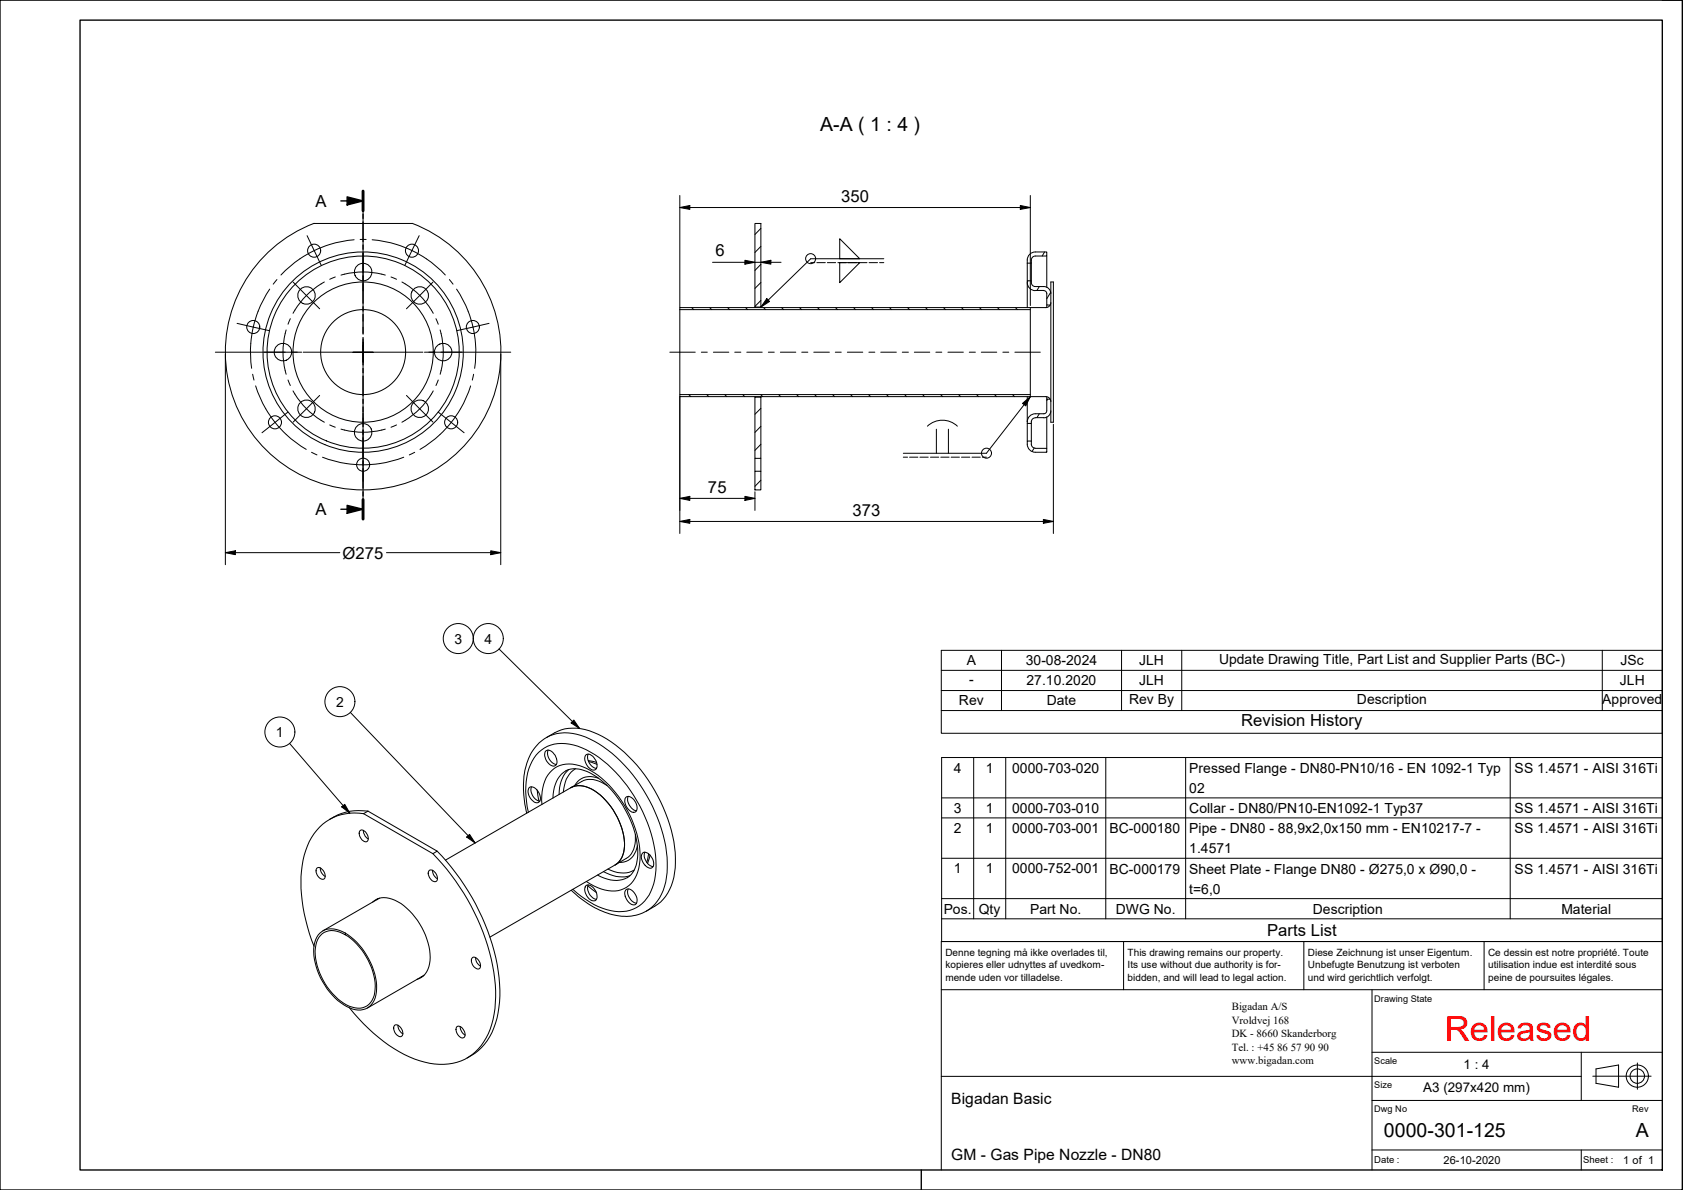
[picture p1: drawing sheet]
<svg xmlns="http://www.w3.org/2000/svg" width="420mm" height="297mm" viewBox="0 0 420 297" stroke-linecap="round" stroke-linejoin="round" font-family="sans-serif">
<!-- layer: Hatch -->
<g fill="none" stroke="#000" stroke-width=".25">
<path d="M189.9 57l-1.4 1.5M172.7 76.8l.5 .5M177.2 76.8l.5 .5M181.7 76.8l.5 .5M186.1 76.8l.5 .5M189.9 75l-1.4 1.5M189.9 70.5l-1.4 1.5M189.9 66l-1.4 1.5M189.9 61.5l-1.4 1.5M190.6 76.8l.5 .5M195.1 76.8l.5 .5M199.6 76.8l.5 .5"/>
<path d="M204.1 76.8l.5 .5M208.6 76.8l.5 .5M213.1 76.8l.5 .5M217.6 76.8l.5 .5M222.1 76.8l.4 .5M226.6 76.8l.5 .5M231.1 76.8l.5 .5M235.5 76.8l.6 .5M240 76.8l.5 .5M244.5 76.8l.5 .5M249 76.8l.5 .5M253.5 76.8l.5 .5"/>
<path d="M256.6 70.1l-.1 .2M259.5 71.5l-.6 1M260.8 62.9l-.6 1M262.3 73l-1 1.6M172 98.5l.5 .5M176.4 98.5l.6 .5M180.9 98.5l.5 .5M185.4 98.5l.5 .5M189.9 98.5l.5 .5M194.4 98.5l.5 .5M198.9 98.5l.5 .5M203.4 98.5l.5 .5"/>
<path d="M207.9 98.5l.5 .5M212.3 98.5l.6 .5M216.8 98.5l.5 .5M221.3 98.5l.5 .5M225.8 98.5l.5 .5M230.3 98.5l.5 .5M234.8 98.5l.5 .5M239.3 98.5l.5 .5M243.8 98.5l.5 .5M248.3 98.5l.5 .5M252.8 98.5l.5 .5M261.5 99.6l-.2 .4"/>
<path d="M189.9 119.9l-1.4 1.5M189.9 110.9l-1.4 1.5M189.9 106.4l-1.4 1.5M189.9 101.9l-1.4 1.5M258.2 111.8l-.6 .9M259.5 103.3l-.6 1M261.3 112.7l-.1 .2"/>
</g>
<!-- layer: Visible -->
<g fill="none" stroke="#000" stroke-width=".25">
<path d="M78.4 55.8h24.5M78.4 55.7a34.4 34.4 0 0 0-15.2 52.9 34.4 34.4 0 0 0 54.9 0 34.4 34.4 0 0 0-15.2-52.9M188.5 55.8h1.4v20.9h-1.4zM169.7 77.3h87.5M169.7 77.3v21.2M188.5 76.7v.1M189.9 76.7v.1M256.5 70.5v-.4h1a1.12 1.12 0 0 0 1 1.4M256.5 70.5v6.3M256.5 70.5a2.01 2.01 0 0 0 2 2M257.2 76.8h-87.5v.5M257.2 76.8v22.2"/>
<path d="M257.2 76.8h3.9M257.5 65.7v4.4M258.5 63.9a1 1 0 0 0-1 1v.8h-1M258.5 62.9a2.01 2.01 0 0 0-2 2v5.2M258.5 62.9h2.8v1h-2.8M258.5 71.5h2.1M258.5 72.5h2.1M260.6 71.5a1.76 1.76 0 0 1 1.7 1.8M260.6 72.5a.74 .74 0 0 1 .7 .8v2.8h.9M261.3 63.9v7.8M261.3 76.1v.7M262.3 75.5a1.25 1.25 0 0 1-1.2 1.3"/>
<path d="M262.3 70.4h.7v35h-.7zM188.5 99.1h1.4v15.3h-1.4zM188.5 99v.1M189.9 99v.1M256.5 99v6.3M257.2 98.5h-87.5v.5h87.5M257.2 99h3.9M261.1 99a1.25 1.25 0 0 1 1.2 1.3M261.3 99v.6M262.2 99.6h-.9v2.9a.74 .74 0 0 1-.7 .8M188.5 117.6h1.4v4.7h-1.4zM188.5 114.4v3.2"/>
<path d="M189.9 114.4v3.2M256.5 105.7v4.4M257.5 110.1h-1a2.2 2.2 0 0 0 2 2.8M257.5 105.7v5.2a.99 .99 0 0 0 1 1M258.5 103.3a2.01 2.01 0 0 0-2 2M258.5 104.3a1.08 1.08 0 0 0-1 1.4h-1v-.4M258.5 111.9h2.8v1h-2.8M258.5 103.3h2.1M258.5 104.3h2.1M261.3 104.1v7.8M262.3 102.5a1.76 1.76 0 0 1-1.7 1.8M132 196.8a1.44 1.44 0 0 1 2.2 .6 2.16 2.16 0 0 1 .3 2.8 1.77 1.77 0 0 1-2.3-1.2l-.4-1.3z"/>
<path d="M132.7 196.4a2.91 2.91 0 0 0 2 3.6M134.1 197.3l.4 2.7M136.3 187.4a1.79 1.79 0 0 1 2.3 1.1 1.85 1.85 0 0 1-.1 2.7 2.64 2.64 0 0 1-2.5-2.9zM136.8 187.2a2.93 2.93 0 0 0 2.1 3.6M141.2 192.4a6.8 6.8 0 0 1 6.7 .9 25.2 25.2 0 0 1 11.3 20.1 6.7 6.7 0 0 1-2.6 5.7M142.5 196.6a6.2 6.2 0 0 1 6.6 1.3 17.1 17.1 0 0 1 6.7 14.1l-.6 2.1-.7 1-.9 .8M142.5 196.6l-31.3 18.1M145.2 195.1l-2.7 1.5M146.2 188.5a1.56 1.56 0 0 1 2.3 1 1.97 1.97 0 0 1 .1 2.6 2.27 2.27 0 0 1-2.5-1.9l-.1-.8zM146.9 188.2a2.84 2.84 0 0 0 2 3.6M146.9 189.9l2 .4M149.4 194.3a4.5 4.5 0 0 0-5.9 1.7"/>
<path d="M156.2 199.1a1.51 1.51 0 0 1 2.3 .8 1.92 1.92 0 0 1-.1 2.9 2.82 2.82 0 0 1-2.4-3.1zM156.8 198.8a2.93 2.93 0 0 0 2.1 3.6M79.2 216.6a1.68 1.68 0 0 1 2 1.7 .84 .84 0 0 1-.5 1.2 .84 .84 0 0 1-1.1-.5 1.8 1.8 0 0 1-.4-2.4zM80 216.6l.2 1.1 1 1.1M89.8 207.5a1.18 1.18 0 0 1 1.9 .8l.2 .7a.76 .76 0 0 1-.2 1 .76 .76 0 0 1-1-.1 2.14 2.14 0 0 1-.9-2.4zM90.7 207.3l.4 1.4 .8 .7M90.8 203.1a12.6 12.6 0 0 0-14.5 9.2 33 33 0 0 0 .5 19l1.6 4.9M91.9 202.5a13.4 13.4 0 0 0-9.6 2M91.9 202.5l17.2 10-1 .6-17.3-10M91.9 202.5l-1.1 .6M107.2 217.2a1.68 1.68 0 0 1 2 1.7 .84 .84 0 0 1-.4 1.2 .84 .84 0 0 1-1.1-.5 1.8 1.8 0 0 1-.5-2.4zM108 217.2l.2 1.1 1 1.1"/>
<path d="M108.1 213.1a54.6 54.6 0 0 1 15.6 34.2 21.5 21.5 0 0 1-3.6 13.7 12.8 12.8 0 0 1-14.1 4.1 34.6 34.6 0 0 1-16.4-10.8l-2.4-2.7M109.1 212.5a56.2 56.2 0 0 1 15.5 31.5 23.7 23.7 0 0 1-3 15.8l-.7 .9a13.2 13.2 0 0 1-4.3 3.4M131.5 203a21.3 21.3 0 0 1 1.3-15.3 10.8 10.8 0 0 1 3.6-3.6 11.8 11.8 0 0 1 12.9-.8 37.1 37.1 0 0 1 17.4 21.1 25.4 25.4 0 0 1 .9 16.7 11.2 11.2 0 0 1-6.7 6.6 12.9 12.9 0 0 1-11.8-.8l-2.4-1.4-2.4-1.7-1.7-1.6M153.6 215.9l-31.3 18M156.3 214.3l-2.7 1.6M159.1 211.1a4.5 4.5 0 0 1-4.5 4.2M160.5 212.9a1.85 1.85 0 0 1 2.3 1.3 1.73 1.73 0 0 1-.2 2.5 2.76 2.76 0 0 1-2.3-3.6zM161 212.7a2.95 2.95 0 0 0 2 3.6M162.3 213.4l-.6 2.1M79.8 232.9a5.1 5.1 0 0 1 6.4 0 17.2 17.2 0 0 1 7.8 14.7 4.4 4.4 0 0 1-6.7 4 16.7 16.7 0 0 1-8.9-13.1 6.9 6.9 0 0 1 1.4-5.6zM80.4 233.1a4.8 4.8 0 0 1 5.8 .2 16.4 16.4 0 0 1 7.4 13.6 4.3 4.3 0 0 1-5.6 4.5 14.6 14.6 0 0 1-8.2-8.5 10.2 10.2 0 0 1-.2-8.9zM93 225.2a5.1 5.1 0 0 1 6.4-.1 17.2 17.2 0 0 1 8 14.7 4.9 4.9 0 0 1-3.3 4.7"/>
<path d="M94.4 224.3l-.3 .3M94.7 224.2l-14.1 8.2M117.9 239a1.68 1.68 0 0 1 2 1.7 .76 .76 0 0 1-.2 1.1 .76 .76 0 0 1-1-.2 2.01 2.01 0 0 1-.8-2.6zM118.7 239l.3 1.1 1 1.1M146.2 221.1a1.63 1.63 0 0 1 2.3 1 2.03 2.03 0 0 1 .1 2.7 2.59 2.59 0 0 1-2.6-2.8zM146.7 221.1l2.2 1.7M146.9 220.9a2.86 2.86 0 0 0 2 3.6M156.3 222.1a1.74 1.74 0 0 1 2.3 1.1 1.94 1.94 0 0 1-.1 2.6 2.7 2.7 0 0 1-2.5-2.8zM156.8 221.9a2.91 2.91 0 0 0 2.1 3.6M98.6 255.9a1.93 1.93 0 0 1 1.9 2.4v.2a1.21 1.21 0 0 1-1.9-.8l-.3-.8v-.6zM99.4 255.9l.2 1 1 1.1M105.6 243.7l-.4 .1"/>
<path d="M105.9 243.4l-14.2 8.2M114.1 256.2a1.87 1.87 0 0 1 2 2.4l-.3 .4a1.67 1.67 0 0 1-1.9-1.7v-.6zM114.9 256.2l.1 .7 .3 .7 .8 .8"/>
<circle cx="76.5" cy="73.8" r="2.18"/>
<circle cx="78.4" cy="62.6" r="1.63"/>
<circle cx="90.7" cy="67.9" r="2.18"/>
<circle cx="102.8" cy="62.6" r="1.63"/>
<circle cx="104.8" cy="73.8" r="2.18"/>
<circle cx="63.2" cy="81.6" r="1.63"/>
<circle cx="70.6" cy="87.9" r="2.18"/>
<circle cx="90.7" cy="87.9" r="17.5"/>
<circle cx="90.7" cy="87.9" r="10.6"/>
<circle cx="90.7" cy="87.9" r="24"/>
<circle cx="90.7" cy="87.9" r="25"/>
<circle cx="110.6" cy="87.9" r="2.18"/>
<circle cx="118" cy="81.6" r="1.63"/>
<circle cx="68.6" cy="105.4" r="1.63"/>
<circle cx="76.5" cy="102" r="2.18"/>
<circle cx="90.7" cy="107.9" r="2.18"/>
<circle cx="90.7" cy="116" r="1.63"/>
<circle cx="104.8" cy="102" r="2.18"/>
<circle cx="112.6" cy="105.4" r="1.63"/>
</g>
<!-- layer: Visible Narrow -->
<g fill="none" stroke="#000" stroke-width=".25">
<path d="M136.4 184.1a12.1 12.1 0 0 1 12 .9 38.4 38.4 0 0 1 16.7 22 24.6 24.6 0 0 1 .5 15.3l-.9 1.8a9.2 9.2 0 0 1-3.3 3.3M141.2 192.4a7.6 7.6 0 0 0-3.2 6.8M142 192.1a7.9 7.9 0 0 0-2.4 6.2M143.7 191.9a7 7 0 0 0-3.1 5.8M145.2 195.1a5.9 5.9 0 0 1 6.4 1M146.9 190.1l2.2 .7M131.9 202.8a17.9 17.9 0 0 1 1.4-13.6 8.6 8.6 0 0 1 9.9-3.2 24.8 24.8 0 0 1 12.4 9 34.6 34.6 0 0 1 8.1 22.3 11.1 11.1 0 0 1-4.8 9.3 10.5 10.5 0 0 1-9.5-.3l-3.2-1.8-3.2-2.5M135.3 200.8a9.8 9.8 0 0 1 3.1-9 7.9 7.9 0 0 1 8.1 0 25.9 25.9 0 0 1 11.7 13.8 17.6 17.6 0 0 1 .7 12.8 6.6 6.6 0 0 1-8.8 3.5l-1.8-.8-1.9-1.1M149.2 218.4a7.7 7.7 0 0 0 7.4 .7M150.7 217.6a8.4 8.4 0 0 0 6.6 1M151.8 216.9a7 7 0 0 0 6.5 .3M158.6 208.3a5.9 5.9 0 0 1-2.3 6"/>
<path d="M161.9 213.1l-.4 2.2"/>
</g>
<!-- layer: Symbol -->
<g fill="none" stroke="#000" stroke-width=".25">
<path d="M209.6 59.6l5 5h-5zM191.4 74.5l.7 .8-2.2 1.4zM202.4 65.6h1M203.9 65.6h2.1M206.5 65.6h2.1M209.2 65.6h2M209.6 65.6h5l-5 5zM211.8 65.6h2M214.4 65.6h2.1M217 65.6h2.1M219.6 65.6h1M220.6 64.6h-18.2l-12.5 12.1"/>
<path d="M257.2 99l-10.9 14.1h-20.8M225.5 114.1h1.1M227.1 114.1h2.1M229.7 114.1h2M231.5 106.4a5.4 5.4 0 0 1 7.5 0M232.3 114.1h2.1M233.8 107.1v6M234.9 114.1h2M236.8 107.1v6M237.4 114.1h2.1M240 114.1h2.1M242.7 114.1h2"/>
<path d="M245.2 114.1h1.1M255.3 100.7l1.9-1.7-1.1 2.3zM87.5 177.8l31.1 32.6M124.6 162l20.1 19.8M143.3 179.7l1.4 2.1-2.1-1.3zM235 177.4v5.6h180v-5.6M235 172.4v5h180M235 167.3h180M250 162.3v15.1M280 162.3v15.1M295 162.3v15.1M400 162.3v15.1"/>
<path d="M415 172.4h-180v-10.1h180v15.1M72.3 185.6l15 17.4M235.1 199.2h179.9M243.1 189.1v40.2M251.1 189.1v40.2M276.1 189.1v40.2M296 189.1v40.2M377 189.1v40.2M85.3 201.4l.8-.6 1.2 2.2zM116.5 208.9l.7-.6 1.4 2.1zM235.1 204.2h179.9M235.1 214.2h179.9"/>
<path d="M235.1 224.3h179.9v-35.2h-179.9v40.2M235.1 229.3v5.7h179.9v-5.7M415 224.3v5h-179.9"/>
<circle cx="202.4" cy="64.6" r="1.25"/>
<circle cx="246.3" cy="113.1" r="1.25"/>
<circle cx="114.4" cy="159.4" r="3.7"/>
<circle cx="121.9" cy="159.4" r="3.7"/>
<circle cx="84.9" cy="175.1" r="3.7"/>
<circle cx="69.9" cy="182.7" r="3.7"/>
</g>
<!-- layer: Section Line -->
<g fill="none" stroke="#000" stroke-width=".34">
<path d="M85.1 50.2h5.5M86.7 49.1l3.9 1.1-3.9 1zM90.6 47.7v4.9M90.6 53.5v1M90.6 55.4v4.9M90.6 61.2v1M90.6 63.1v4.9M90.6 68.9v1M90.6 70.8v4.9M90.6 76.6v1M90.6 78.5v4.9M90.6 84.3v1"/>
<path d="M90.6 86.2v4.9M90.6 92v1M90.6 93.9v4.9M90.6 99.7v1M90.6 101.6v4.9M90.6 107.3v1.1M90.6 109.3v4.9M90.6 115v1.1M90.6 117v4.9M85.1 127.1h5.5M86.7 126.1l3.9 1-3.9 1zM90.6 122.8v1"/>
<path d="M90.6 124.7v4.9"/>
</g>
<path d="M90.6 47.7v4.9M90.6 124.7v4.9" fill="none" stroke="#000" stroke-width=".72"/>
<path d="M86.7 49.1l3.9 1.1-3.9 1zM86.7 126.1l3.9 1-3.9 1z" fill="#000"/>
<!-- layer: Border -->
<path d="M0 0h420v297h-420zM20 5h395v287h-395zM415 0h5M230 292v5" fill="none" stroke="#000" stroke-width=".34"/>
<!-- layer: Title -->
<g fill="none" stroke="#000" stroke-width=".25">
<path d="M280.5 235v12M325.5 235v12M370.5 235v12M415 235h-180v57M235 247h180M342.5 247v45M235 268.7h159.8M342.5 274.7h72.5M342.5 262.7h72.5M394.8 262.7v12M397.6 268.6h14.6M398.4 266.8l5.7-1v5.6l-5.7-1z"/>
<path d="M408.8 265.3v6.6M342.5 287h72.5M394.8 287v5"/>
<circle cx="408.7" cy="268.6" r="2.77"/>
<circle cx="408.7" cy="268.6" r="1.8"/>
</g>
<!-- layer: Symbol -->
<path d="M191.4 74.5l.7 .8-2.2 1.4zM255.3 100.7l1.9-1.7-1.1 2.3zM143.3 179.7l1.4 2.1-2.1-1.3zM85.3 201.4l.8-.6 1.2 2.2zM116.5 208.9l.7-.6 1.4 2.1z" fill="#000"/>
<!-- layer: Center Mark -->
<g fill="none" stroke="#000" stroke-width=".25">
<path d="M76.7 58.8l3.5 7.5M90.6 49.6v30.6M104.6 58.8l-3.6 7.5M73.2 70.4l6.6 6.7M90.6 63.2v9.4M108.1 70.4l-6.6 6.7M53.8 87.9h17.4M59.2 80.7l8 1.8M66 87.9h9.3M72.7 87.9h1.5M75.7 87.9h14.9h-2.5M79.8 98.7l-6.6 6.7"/>
<path d="M90.6 84.7v3.2v-2.5M90.6 90.4v-2.5v14.9M90.6 81.7v1.5M93.1 87.9h-2.5h15M101.5 98.7l6.6 6.7M106 87.9h9.3M107.1 87.9h1.5M110.1 87.9h17.4M122.1 80.7l-8.1 1.8M71.9 102.9l-6.5 5.1M90.6 111.9v8.2M90.6 103.2v9.4"/>
<path d="M90.6 104.3v1.5M90.6 107.3v17.5M109.4 102.9l6.5 5.1"/>
</g>
<!-- layer: Centerline -->
<g fill="none" stroke="#000" stroke-width=".25">
<path d="M88.4 59.9a28.1 28.1 0 0 0-18.3 8.8M89.9 59.8h1.5M92.9 59.9a28.1 28.1 0 0 1 18.3 8.8M67.3 72.2a28.1 28.1 0 0 0-4.5 19.7M69.1 69.8l-.9 1.1M72.5 79.5l-.6 1.4M73.6 77.4l-.4 .8M81 70.4a20 20 0 0 0-7.4 7M83.7 69.1l-1.4 .6M85.1 68.7a20 20 0 0 1 11.1 0M97.6 69.1l1.4 .6M100.3 70.4a20 20 0 0 1 7.9 7.8"/>
<path d="M108.8 79.5l.6 1.4M112.2 69.8l.9 1.1M114 72.2a28.1 28.1 0 0 1 4.5 19.7M63.1 93.4l.3 1.5M63.8 96.3a28.1 28.1 0 0 0 12.7 15.9M71.4 82.4a20 20 0 0 0 0 11M71.9 94.8l.6 1.4M73.2 97.6a20 20 0 0 0 7.8 7.8M108.2 97.6a20 20 0 0 1-7.9 7.8M109.4 94.8l-.6 1.4M109.9 82.4a20 20 0 0 1 0 11M117.5 96.3a28.1 28.1 0 0 1-12.7 15.9"/>
<path d="M118.2 93.4l-.3 1.5M167.2 87.9h6.4M175.1 87.9h1.5M178.1 87.9h3.8M183.4 87.9h1.6M186.4 87.9h3.9M191.8 87.9h1.5M194.8 87.9h3.9M200.2 87.9h1.5M203.2 87.9h3.9M208.5 87.9h1.5M211.5 87.9h3.9"/>
<path d="M216.9 87.9h1.5M219.9 87.9h3.9M225.3 87.9h1.5M228.3 87.9h3.8M233.6 87.9h1.5M236.6 87.9h3.9M242 87.9h1.5M245 87.9h3.8M250.4 87.9h1.4M253.4 87.9h6.3M77.8 112.9l1.3 .7M80.5 114.1a28.1 28.1 0 0 0 20.3 0"/>
<path d="M82.3 106.1l1.4 .5M85.1 107.1a20 20 0 0 0 11.1 0M99 106.1l-1.4 .5M103.5 112.9l-1.3 .7"/>
</g>
<!-- layer: Dimension -->
<g fill="none" stroke="#000" stroke-width=".25">
<path d="M169.7 51.8l2.5-.5v1zM169.7 48.8v28M169.7 51.8h87.5M254.7 51.3l2.5 .5-2.5 .5zM257.2 48.8v27.5M177.9 65.5h17.1M186 65l2.5 .5-2.5 .4zM189.9 65.5l2.5-.5v.9zM56.3 88.4v52.6M125 88.4v52.6M169.7 99v34.2M263 105.9v27.3"/>
<path d="M56.3 138l2.5-.5v1zM56.3 138h28.5M96.5 138h28.5M122.5 137.5l2.5 .5-2.5 .5zM169.7 124.4l2.5-.5v1zM169.7 130.2l2.5-.5v.9zM169.7 124.4h18.8M169.7 130.2h93.3M186 123.9l2.5 .5-2.5 .5zM188.5 122.8v4.6M260.5 129.7l2.5 .5-2.5 .4z"/>
</g>
<path d="M169.7 51.8l2.5-.5v1zM254.7 51.3l2.5 .5-2.5 .5zM186 65l2.5 .5-2.5 .4zM189.9 65.5l2.5-.5v.9zM56.3 138l2.5-.5v1zM122.5 137.5l2.5 .5-2.5 .5zM169.7 124.4l2.5-.5v1zM169.7 130.2l2.5-.5v.9zM186 123.9l2.5 .5-2.5 .5zM260.5 129.7l2.5 .5-2.5 .4z" fill="#000"/>
<text font-size="8.6" fill="#f00" x="360.7" y="259.7">Released</text>
<g font-size="4.9">
<text x="204.7" y="32.7">A-A ( 1 : 4 )</text>
<text x="345.5" y="283.7">0000-301-125</text>
<text x="408.3" y="283.8">A</text>
</g>
<g font-size="4.1">
<text x="78.8" y="51.6">A</text>
<text x="210" y="50.3">350</text>
<text x="178.6" y="64">6</text>
<text x="176.7" y="123">75</text>
<text x="78.8" y="128.6">A</text>
<text x="212.9" y="128.7">373</text>
<text x="85.5" y="139.5">Ø275</text>
<text x="309.9" y="181.3">Revision History</text>
<text x="316.3" y="233.7">Parts List</text>
</g>
<g font-size="3.9">
<text x="237.5" y="275.5">Bigadan Basic</text>
<text x="237.5" y="289.5">GM - Gas Pipe Nozzle - DN80</text>
</g>
<g font-size="3.5">
<text x="113.5" y="160.6">3</text>
<text x="120.9" y="160.6">4</text>
<text x="241.3" y="166.1">A</text>
<text x="256.1" y="166.1">30-08-2024</text>
<text x="284.4" y="166.1">JLH</text>
<text x="304.3" y="165.7">Update Drawing Title, Part List and Supplier Parts (BC-)</text>
<text x="404.6" y="166.1">JSc</text>
<text x="241.9" y="170.8">-</text>
<text x="256.2" y="171.1">27.10.2020</text>
<text x="284.4" y="171.1">JLH</text>
<text x="404.4" y="171.1">JLH</text>
<text x="83.9" y="176.4">2</text>
<text x="239.4" y="176.1">Rev</text>
<text x="261.3" y="176.1">Date</text>
<text x="281.9" y="175.8">Rev By</text>
<text x="338.8" y="175.8">Description</text>
<text x="400" y="175.8">Approved</text>
<text x="68.9" y="184">1</text>
<text x="238.1" y="192.9">4</text>
<text x="246.1" y="192.9">1</text>
<text x="252.7" y="192.9">0000-703-020</text>
<text x="296.9" y="192.9">Pressed Flange - DN80-PN10/16 - EN 1092-1 Typ</text>
<text x="296.9" y="197.9">02</text>
<text x="378.1" y="192.9">SS 1.4571 - AISI 316Ti</text>
<text x="238.1" y="202.9">3</text>
<text x="246.1" y="202.9">1</text>
<text x="252.7" y="202.9">0000-703-010</text>
<text x="296.9" y="202.9">Collar - DN80/PN10-EN1092-1 Typ37</text>
<text x="378.1" y="202.9">SS 1.4571 - AISI 316Ti</text>
<text x="238.1" y="208">2</text>
<text x="246.1" y="208">1</text>
<text x="252.7" y="208">0000-703-001</text>
<text x="277" y="208">BC-000180</text>
<text x="296.9" y="208">Pipe - DN80 - 88,9x2,0x150 mm - EN10217-7 -</text>
<text x="378.1" y="208">SS 1.4571 - AISI 316Ti</text>
<text x="296.9" y="213">1.4571</text>
<text x="238.1" y="218">1</text>
<text x="246.1" y="218">1</text>
<text x="252.7" y="218">0000-752-001</text>
<text x="277" y="218">BC-000179</text>
<text x="296.9" y="218">Sheet Plate - Flange DN80 - Ø275,0 x Ø90,0 -</text>
<text x="378.1" y="218">SS 1.4571 - AISI 316Ti</text>
<text x="296.9" y="223.1">t=6,0</text>
<text x="235.6" y="228.1">Pos.</text>
<text x="244.3" y="228.1">Qty</text>
<text x="257.2" y="228.1">Part No.</text>
<text x="278.6" y="228.1">DWG No.</text>
<text x="327.8" y="228.1">Description</text>
<text x="389.8" y="228.1">Material</text>
</g>
<g font-size="3.3">
<text x="365.4" y="266.9">1 : 4</text>
<text x="355.3" y="272.5">A3 (297x420 mm)</text>
</g>
<g font-size="2.8">
<text x="360.3" y="290.5">26-10-2020</text>
<text x="405.3" y="290.5">1 of 1</text>
</g>
<g font-size="2.7">
<text x="307.5" y="252">Bigadan A/S</text>
<text x="307.5" y="255.5">Vroldvej 168</text>
<text x="307.5" y="262.3">Tel. : +45</text>
<text x="307.5" y="258.9">DK - 8660 Skanderborg</text>
<text x="318.9" y="262.3">86</text>
<text x="322.2" y="262.3">57</text>
<text x="325.6" y="262.3">90</text>
<text x="329.1" y="262.3">90</text>
<text x="307.5" y="265.7">www.bigadan.com</text>
</g>
<g font-size="2.5">
<text x="236" y="238.5">Denne tegning må ikke overlades til,</text>
<text x="281.5" y="238.5">This drawing remains our property.</text>
<text x="326.5" y="238.5">Diese Zeichnung ist unser Eigentum.</text>
<text x="371.5" y="238.5">Ce dessin est notre propriété. Toute</text>
<text x="236" y="241.6">kopieres eller udnyttes af uvedkom-</text>
<text x="236" y="244.8">mende uden vor tilladelse.</text>
<text x="281.5" y="244.8">bidden, and will lead to legal action.</text>
<text x="281.5" y="241.6">Its use without due authority is for-</text>
<text x="326.5" y="241.6">Unbefugte Benutzung ist verboten</text>
<text x="326.5" y="244.8">und wird gerichtlich verfolgt.</text>
<text x="371.5" y="241.6">utilisation indue est interdité sous</text>
<text x="371.5" y="244.8">peine de poursuites légales.</text>
</g>
<g font-size="2.4">
<text x="343.1" y="290.4">Date :</text>
<text x="395.2" y="290.4">Sheet :</text>
</g>
<g font-size="2.3">
<text x="343.1" y="250">Drawing State</text>
<text x="343.1" y="265.7">Scale</text>
<text x="343.1" y="271.7">Size</text>
<text x="343.1" y="277.7">Dwg No</text>
<text x="407.5" y="277.7">Rev</text>
</g>
</svg>
